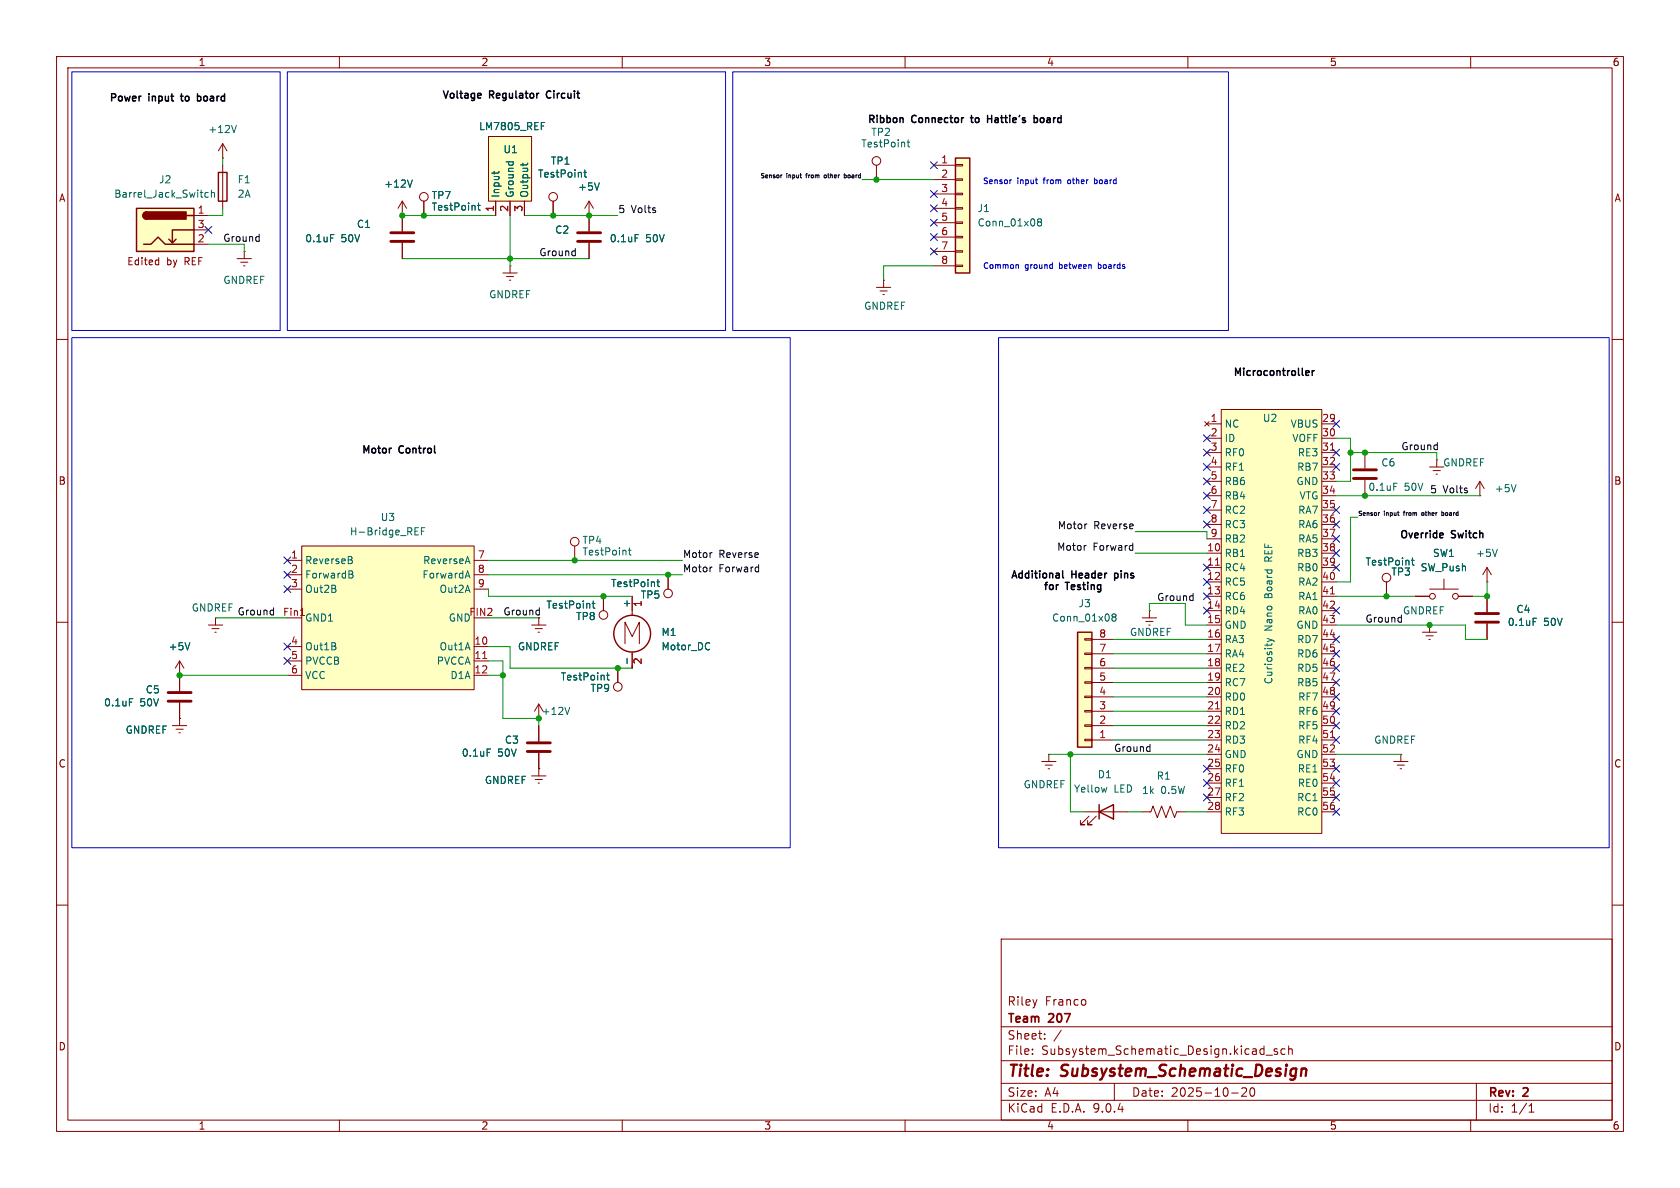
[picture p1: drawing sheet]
<svg xmlns="http://www.w3.org/2000/svg" width="297mm" height="210mm" viewBox="0 0 297 210" stroke-linecap="round" stroke-linejoin="round" font-family="sans-serif">
<g fill="none" stroke="#840000" stroke-width=".18">
<path d="M10 10h277v190h-277zM12 12h273v186h-273zM60 10v2M110 10v2M160 10v2M210 10v2M260 10v2M104.1 38.1h.1M104.1 35.6l-.7 1.2M104.1 35.6l.8 1.2M104.1 35.6v5.3M88.9 48.3h2.5"/>
<path d="M89.5 48.9h1.3M90 49.5h.3M90.2 47h.1M90.2 47v1.3M104.1 42.9v2.8M10 60h2M285 60h2M10 110h2M94 110.5h2.5M94.6 111.1h1.3M95.1 111.8h.3M95.2 109.2v1.3"/>
<path d="M110.5 113.8v-3.8l1.3 2.5 1.2-2.5v3.8M111.8 105.4v3.4M111.8 115.3v2.8M118.1 101.6v2.5M285 110h2M10 160h2M177 166h108v32h-108zM191.9 176.8v.8M285 160h2M60 198v2M110 198v2M160 198v2"/>
<path d="M177 194.5h108M177 191.5h108M177 187.5h108M177 181.5h108M182.5 186.3v.1M182.5 185.5v.1M184.7 183.6v.1M184.7 182.8v.1M187.6 182.1l-1.3 2M197 191.5v3M210 198v2M217.7 193.2h1.2"/>
<path d="M220.3 192.4v.5l-.8 .9h.9M221.1 192.4a.81 .81 0 0 0 .4 1.4l.2-.1 .1-.5-.1-.8M223.8 186.5h1.2M225.8 185.5l-.3-.1-.3 .2 .1 .2 .5 .2v.3h-.6M227.2 185.5l-.5-.1-.2 .3v.4l.1 .2h.6M227.8 185.5l.2-.1 .4 .1 .1 .9M227.8 184.9v1.5M260 198v2M261 191.5v6.5M270.3 196.6h.9M270.3 195.5l.4-.4v1.5"/>
<circle cx="118.1" cy="104.9" r=".76"/>
</g>
<path d="M230.1 189.1a.49 .49 0 0 1 .9 .1l-.2 1M230.1 188.9l-.1 1.3" fill="none" stroke="#840000" stroke-width=".4"/>
<circle cx="111.8" cy="112" r="3.3" fill="none" stroke="#840000" stroke-width=".25"/>
<path d="M106 32.3l-.5 1.3M112.3 41.5h.6M110.9 116.4v.9M116.1 102.9h.5M116.3 102.4v1.1l.3 .2M125.4 113.7h.1M125.5 114.8h-.1" fill="none" stroke="#006464" stroke-width=".18"/>
<path d="M102.1 41.1h4.1M102.1 42.7h4.1" fill="none" stroke="#840000" stroke-width=".51"/>
<path d="M86.4 24.1h7.6v11.5h-7.6z" fill="#ffffc2"/>
<g fill="none" stroke="#840000" stroke-width=".18">
<path d="M86.4 24.1h7.6v11.5h-7.6zM87.6 35.6v2.5M90.2 35.6v2.5M92.7 35.6v2.5M97.8 35.6v2.5M101.6 96.5v2.6M31.7 119.4h.1M31.7 116.8v2.6M31.7 116.8l-.7 1.3M31.7 116.8l.8 1.3M201.9 109.2h2.6M202.6 109.9h1.2"/>
<path d="M203.1 110.5h.2M203.2 108h.1M203.2 108v1.2M30.5 128.3h2.5M31.1 128.9h1.3M31.6 129.5h.3M31.7 127h.1M31.7 127v1.3M191.8 143.5h7.6M192.5 144.3l-1.5 1.5h.8h-.8v-.8M193.8 144.3l-1.5 1.5h.7h-.7v-.8"/>
<circle cx="97.8" cy="34.8" r=".76"/>
<circle cx="101.6" cy="95.8" r=".76"/>
</g>
<g fill="none" stroke="#006464" stroke-width=".18">
<path d="M87.4 30.3v.5M88.2 30.3l-.1 .2M89.5 28.6h1.2M90 28.6l-.1 .1M90.7 28.6v.1M92.4 28.8v.5M93.3 28.8l-.2 .3h-1.1M95.7 22.3h.4M95.7 21.7h.6M103.2 30.5h.5M103.4 30v1.1l.3 .2M111.1 97.3h.5"/>
<path d="M111.3 96.8v1.1l.3 .2M33.6 113.6l-.5 1.3M195.7 139.2l-.3 .8"/>
</g>
<path d="M194.3 143.5l2.5-1.3v2.6zM194.3 142.2v2.6" fill="none" stroke="#840000" stroke-width=".25"/>
<path d="M190.5 111.8h2.5v20.3h-2.5z" fill="#ffffc2"/>
<path d="M190.5 111.8h2.5v20.3h-2.5z" fill="none" stroke="#840000" stroke-width=".25"/>
<g fill="none" stroke="#840000" stroke-width=".18">
<path d="M191.8 118h1.2v.2h-1.2zM191.8 115.4h1.2v.3h-1.2zM191.8 112.9h1.2v.3h-1.2zM193 118.1h3.8M193 115.6h3.8M193 113h3.8M184.1 134.6h2.6M184.8 135.3h1.3M185.3 135.9h.2M185.4 133.4h.1M185.4 133.4v1.2M191.8 130.7h1.2v.2h-1.2z"/>
<path d="M191.8 128.1h1.2v.3h-1.2zM191.8 125.6h1.2v.3h-1.2zM191.8 123.1h1.2v.2h-1.2zM191.8 120.5h1.2v.3h-1.2zM193 130.8h3.8M193 128.3h3.8M193 125.7h3.8M193 123.2h3.8M193 120.7h3.8M201.9 143.5h1.6l.3-1 .8 2 .8-2 .7 2 .8-2 .7 2 .4-1h1.5"/>
</g>
<path d="M196.8 109.1l-.2-.3 .2-.3h.3l.2 .3-.2 .3M196.8 109.1l-.2 .2v.4l.2 .1 .4-.1 .1-.1v-.3l-.2-.2M196.8 109.1h.3" fill="none" stroke="#006464" stroke-width=".18"/>
<path d="M215.9 72.4h17.8v74.9h-17.8z" fill="#ffffc2"/>
<g fill="none" stroke="#840000" stroke-width=".18">
<path d="M213 74.5l.7 .8M213.4 74.9h2.5M213.4 77.5h2.5M213.7 74.5l-.7 .8M215.9 72.4h17.8v74.9h-17.8zM233.7 74.9h2.5M233.7 77.5h2.5M213.4 80h2.5M213.4 82.6h2.5M213.4 85.1h2.5M213.4 87.6h2.5M213.4 90.2h2.5"/>
<path d="M213.4 92.7h2.5M213.4 95.3h2.5M213.4 97.8h2.5M233.7 80h2.5M233.7 82.6h2.5M233.7 85.1h2.5M233.7 87.6h2.5M233.7 90.2h2.5M233.7 92.7h2.5M233.7 95.3h2.5M233.7 97.8h2.5M241.3 80v2.8"/>
<path d="M241.3 84.8v2.8M252.7 82.6h2.6M253.4 83.2h1.2M253.9 83.8h.2M254 81.3h.1M254 81.3v1.3M261.6 87.6h.1M261.6 85.1l-.7 1.3M261.6 85.1l.8 1.3M261.6 85.1v2.5M213.4 100.3h2.5M213.4 102.9h2.5"/>
<path d="M213.4 105.4h2.5M213.4 108h2.5M213.4 110.5h2.5M213.4 113h2.5M213.4 115.6h2.5M213.4 118.1h2.5M233.7 100.3h2.5M233.7 102.9h2.5M233.7 105.4h2.5M233.7 108h2.5M233.7 110.5h2.5M233.7 113h2.5"/>
<path d="M233.7 115.6h2.5M233.7 118.1h2.5M245.1 102.9v2.5M250.2 105.4h2.5M251.5 111.8h2.5M252.1 112.4h1.3M252.6 113h.3M252.7 110.5h.1M252.7 110.5v1.3M252.7 104.1h5.1M255.3 102.4v1.7M257.8 105.4h2.5"/>
<path d="M262.9 102.9h.1M262.9 100.3l-.8 1.3M262.9 100.3l.8 1.3M262.9 100.3v2.6M262.9 105.4v2.8M262.9 110.2v2.8M94 137.2h2.5M94.6 137.8h1.3M95.1 138.4h.3M95.2 135.9h.1M95.2 124.5l-.7 1.2M95.2 124.5l.8 1.2"/>
<path d="M95.2 124.5v2.5M95.2 135.9v1.3M213.4 120.7h2.5M213.4 123.2h2.5M213.4 125.7h2.5M213.4 128.3h2.5M213.4 130.8h2.5M213.4 133.4h2.5M213.4 135.9h2.5M213.4 138.4h2.5M233.7 120.7h2.5M233.7 123.2h2.5"/>
<path d="M233.7 125.7h2.5M233.7 128.3h2.5M233.7 130.8h2.5M233.7 133.4h2.5M233.7 135.9h2.5M233.7 138.4h2.5M246.4 134.6h2.5M247 135.3h1.3M247.5 135.9h.3M247.6 133.4h.1M247.6 133.4v1.2M213.4 141h2.5"/>
<path d="M213.4 143.5h2.5M233.7 141h2.5M233.7 143.5h2.5"/>
<circle cx="245.1" cy="102.1" r=".76"/>
<circle cx="253.2" cy="105.4" r=".51"/>
<circle cx="257.3" cy="105.4" r=".51"/>
</g>
<path d="M235.2 79.6h.7M214.9 99.9h.7M235.2 105h.7M214.9 125.3h.7M235.2 130.4h.7" fill="none" stroke="#a90000" stroke-width=".18"/>
<path d="M246.4 85.4h.6M249.5 99h.5M249.7 98.6v1.1l.3 .2M264.7 97.1l-.4 1.3M268 85.7l-.4 1.2M224 112.8l.9 .3M224.9 113.1l-.9 .3M224.9 113.1l.4 .3M271 109.3h.6M100.7 125l-.4 1.3" fill="none" stroke="#006464" stroke-width=".18"/>
<path d="M239.3 83.1h4M239.3 84.6h4M260.9 108.5h4M260.9 110h4" fill="none" stroke="#840000" stroke-width=".51"/>
<path d="M53.3 96.5h30.5v25.4h-30.5z" fill="#ffffc2"/>
<g fill="none" stroke="#840000" stroke-width=".18">
<path d="M154.9 29.2v2.6M154.9 50.8h2.6M155.6 51.4h1.2M156.1 52.1h.2M156.2 49.5h.1M156.2 49.5v1.3M50.8 99.1h2.5M53.3 96.5h30.5v25.4h-30.5zM83.8 99.1h2.6M50.8 101.6h2.5M50.8 104.1h2.5M50.8 114.3h2.5"/>
<path d="M50.8 116.8h2.5M50.8 119.4h2.5M83.8 101.6h2.6M83.8 104.1h2.6M83.8 114.3h2.6M83.8 116.8h2.6M83.8 119.4h2.6"/>
<circle cx="154.9" cy="28.4" r=".76"/>
</g>
<g fill="none" stroke="#006464" stroke-width=".18">
<path d="M160.4 25.1h.4M160.5 24.7v1.1l.3 .2M62 99l.3 .2-.1 .3-.1 .1M62.1 98.4l.1 .2-.1 .3M73.4 94.6h.6M73.4 93.3h.6M74.5 93.9h.4M75.1 93.3h-.6v1.3M82.7 98.4l.4 1.2M61.7 100.9l.6 .1 .1 .3-.3 .2M61.7 101.5h.4M62.1 101.5l.3 .3v.3l-.7 .1"/>
<path d="M82.4 101.8h.6M82.7 100.9l.4 1.3"/>
</g>
<path d="M53.1 108.8h.8M85.3 116.4h.8" fill="none" stroke="#a90000" stroke-width=".18"/>
<path d="M168.9 27.9h2.5v20.4h-2.5z" fill="#ffffc2"/>
<path d="M38.6 30.5h1.5v5.1h-1.5zM168.9 27.9h2.5v20.4h-2.5z" fill="none" stroke="#840000" stroke-width=".25"/>
<g fill="none" stroke="#840000" stroke-width=".18">
<path d="M39.4 29.2v7.6M165.1 29.2h3.8M165.1 31.8h3.8M165.1 34.3h3.8M165.1 36.8h3.8M165.1 39.4h3.8M168.9 29.1h1.3v.2h-1.3zM168.9 31.6h1.3v.3h-1.3zM168.9 34.2h1.3v.2h-1.3zM168.9 36.7h1.3v.3h-1.3zM168.9 39.2h1.3v.3h-1.3zM41.9 45.7h2.5"/>
<path d="M42.5 46.4h1.3M43.1 47h.2M43.2 44.5h.1M43.2 44.5v1.2M165.1 41.9h3.8M165.1 44.5h3.8M165.1 47h3.8M168.9 41.8h1.3v.2h-1.3zM168.9 44.3h1.3v.3h-1.3zM168.9 46.9h1.3v.2h-1.3z"/>
</g>
<path d="M183.7 39.2l-.3-.2 .3-.3h.2l.2 .2-.2 .3M183.7 39.2l-.3 .3 .1 .3 .2 .1h.3l.1-.2v-.2l-.2-.3M183.7 39.2h.2" fill="none" stroke="#006464" stroke-width=".18"/>
<path d="M24.1 36.8h10.2v7.7h-10.2z" fill="#ffffc2"/>
<path d="M24.1 36.8h10.2v7.7h-10.2zM25.9 37.5a.64 .64 0 0 0-.6 .6 .64 .64 0 0 0 .6 .6M33 38.1h1.3M25.4 43.2h1.3l1.2-1.3 1.3 1.3h5.1M31.1 42.3l-.6 .6M34.3 40.6h-3.8v2.3l-.7-.6" fill="none" stroke="#840000" stroke-width=".25"/>
<g fill="#840000" stroke="#840000" stroke-width=".25">
<path d="M25.5 37.7l.4-.2v1.2a.63 .63 0 0 1-.6-.4 .63 .63 0 0 1 .2-.6z"/>
<path d="M25.9 37.5h7v1.2h-7z"/>
</g>
<g fill="none" stroke="#840000" stroke-width=".18">
<path d="M34.3 38.1h2.5M39.4 27.9h.1M39.4 25.4l-.8 1.3M39.4 25.4l.7 1.3M39.4 25.4v2.5M71.1 38.1h.1M71.1 35.6v5.3M71.1 35.6l-.7 1.2M71.1 35.6l.8 1.2M74.9 35.6v2.5M87.6 35.6v2.5M90.2 35.6v2.5"/>
<path d="M92.7 35.6v2.5M97.8 35.6v2.5M104.1 38.1h.1M104.1 38.1v2.8M27.7 46h.4M28.1 45.5v1.3M28.1 46.7l-.4 .1M34.3 40.6h2.5M34.3 43.2h2.5M71.1 42.9v2.8M104.1 42.9v2.8M31.7 119.4h.1"/>
<path d="M31.7 119.4v2.8M36.8 110.5h2.6M37.5 111.1h1.2M38 111.8h.2M38.1 109.2h.1M38.1 109.2v1.3M106.7 105.4v2.6M109.2 118.1v2.6M111.8 105.4v2.6M111.8 115.6v2.5M118.1 101.6v2.5M245.1 102.9v2.5"/>
<path d="M250.2 105.4h2.5M257.8 105.4h2.5M262.9 105.4v2.8M262.9 110.2v2.8M31.7 127h.1M31.7 124.2v2.8M95.2 135.9h.1M95.2 128.3v2.8M95.2 133.1v2.8"/>
<circle cx="74.9" cy="34.8" r=".76"/>
<circle cx="106.7" cy="108.7" r=".76"/>
<circle cx="109.2" cy="121.4" r=".76"/>
</g>
<g fill="none" stroke="#006464" stroke-width=".18">
<path d="M36.8 34.1l-.3-.1-.3 .3 .1 .5h.5M37.4 34.1l.2-.1 .3 .1v.8M37.4 33.6v1.3M41.8 22.2l-.4 1.2M72.9 31.8l-.4 1.3M84.4 36.3h.5M84.6 35.9v1.1l.3 .2M87.4 30.3v.5M88.2 30.3l-.1 .2M89.5 28.6h1.2M90 28.6l-.1 .1M90.7 28.6v.1"/>
<path d="M92.4 28.8v.5M93.3 28.8l-.2 .3h-1.1M95.7 22.3h.4M95.7 21.7h.6M103.2 30.5h.5M103.4 30v1.1l.3 .2M106 32.3l-.5 1.3M58.4 41.5h.6M112.3 41.5h.6M249.5 99h.5M249.7 98.6v1.1l.3 .2M33.6 113.6l-.5 1.3"/>
<path d="M104.7 106.7h.5M104.9 106.2v1.1l.3 .2M107.2 119.4h.5M107.4 118.9v1.1l.3 .2M110.9 116.4v.9M116.1 102.9h.5M116.3 102.4v1.1l.3 .2M125.4 113.7h.1M125.5 114.8h-.1M271 109.3h.6M22.9 123.5h.6M86.1 132.4h.6"/>
</g>
<path d="M69.1 41.1h4.1M69.1 42.7h4.1M29.7 122.4h4.1M29.7 124h4.1M93.2 131.3h4.1M93.2 132.8h4.1" fill="none" stroke="#840000" stroke-width=".51"/>
<g fill="none" stroke="#0f0f0f" stroke-width=".18">
<path d="M138 30.9v.5M138.3 30.9l-.3 .2M141.4 30.9h.3M141.6 31.4h.1M145.9 30.9l-.2 .2v.3h.2M149.3 31h.2M149.3 30.7v.7h.3v-.4M149.5 31h.1M45.7 41.8l.1 .1M45.8 41.4v1.3M45.8 42.6l-.1 .1M101.6 44.4h.1"/>
<path d="M101.7 43.9v1.3M101.7 45.1l-.1 .1M254 78.7h.1M254.1 78.2v1.3M254.1 79.4l-.1 .1M125.8 97.7h.1M134.1 99.8v1.3M191.9 96.4h.1M192 92.6h.2M200.1 96.4l.2 .1M200.3 96v1.3M200.3 97.2l-.2 .1"/>
<path d="M243.9 90.6l-.1 .1M248.1 90.6h.3M251.7 90.7l-.2-.1-.2 .2 .1 .3h.3M254.9 90.7l.2-.1 .2 .2-.1 .3h-.3M254.9 90.4v.7M48.2 107.9h.2M48.4 107.4v1.3M48.4 108.6l-.2 .1M95.2 107.9h.2M95.4 107.4v1.3M95.4 108.6l-.2 .1M125.8 100.2h.1"/>
<path d="M134 100.2l.1 .1M134.1 101l-.1 .1M210.8 105.3l.1 .1M210.9 104.9v1.3M210.9 106.1l-.1 .1M247.7 108.7v1.3M247.7 109.9l-.1 .1M203.2 132l.1 .1M203.3 131.6v1.2M203.3 132.8h-.1"/>
</g>
<g fill="none" stroke="#009600" stroke-width=".18">
<path d="M39.4 36.8v1.3h-2.6M39.4 27.9v1.3M71.1 38.1h16.5M90.2 38.1v8.9M92.7 38.1h16.5M152.4 31.8h12.7M36.8 43.2h6.4v1.3M71.1 45.7h33M165.1 47h-8.9v2.5M236.2 77.5h2.6v7.6h-2.6M86.4 99.1h34.2M200.7 94h12.7v1.3"/>
<path d="M200.7 97.8h12.7M236.2 87.6h25.4M238.8 80h15.2v1.3M240 91.4h-1.2v11.5h-2.6M31.7 119.4h19.1M38.1 109.2h12.7M86.4 114.3h3.8v3.8h21.6M86.4 104.1v1.3h25.4M86.4 116.8h2.5v10.2h6.3v1.3M86.4 119.4h2.5M86.4 109.2h8.8M86.4 101.6h34.2"/>
<path d="M196.8 115.6h16.6M196.8 113h16.6M196.8 118.1h16.6M203.2 108v-1.3h6.3v3.8h3.9M236.2 110.5h22.9v2.5h3.8M236.2 105.4h14M262.9 102.9v2.5h-2.6M185.4 133.4h28M189.2 133.4v10.1h2.6M196.8 125.7h16.6M196.8 123.2h16.6M196.8 120.7h16.6"/>
<path d="M196.8 128.3h16.6M196.8 130.8h16.6M236.2 133.4h11.4M199.4 143.5h2.5M209.5 143.5h3.9"/>
</g>
<g fill="none" stroke="#000084" stroke-width=".18">
<path d="M164.5 38.8l1.2 1.2M164.5 28.6l1.2 1.2M164.5 36.2l1.2 1.2M164.5 33.7l1.2 1.2M165.7 38.8l-1.2 1.2M165.7 28.6l-1.2 1.2M165.7 36.2l-1.2 1.2M165.7 33.7l-1.2 1.2M36.2 40l1.2 1.2M37.4 40l-1.2 1.2M164.5 43.8l1.2 1.3M164.5 41.3l1.2 1.2"/>
<path d="M165.7 43.8l-1.2 1.3M165.7 41.3l-1.2 1.2M212.8 79.4l1.2 1.2M212.8 76.9l1.2 1.2M214 79.4l-1.2 1.2M214 76.9l-1.2 1.2M235.6 74.3l1.2 1.2M235.6 79.4l1.2 1.2M236.8 74.3l-1.2 1.2M236.8 79.4l-1.2 1.2M50.2 98.5l1.2 1.2M51.4 98.5l-1.2 1.2"/>
<path d="M212.8 99.7l1.2 1.2M212.8 84.5l1.2 1.2M212.8 81.9l1.2 1.3M212.8 92.1l1.2 1.2M212.8 87l1.2 1.2M212.8 89.6l1.2 1.2M214 99.7l-1.2 1.2M214 84.5l-1.2 1.2M214 81.9l-1.2 1.3M214 92.1l-1.2 1.2M214 87l-1.2 1.2M214 89.6l-1.2 1.2"/>
<path d="M235.6 89.6l1.2 1.2M235.6 97.2l1.2 1.2M235.6 99.7l1.2 1.2M235.6 94.6l1.2 1.3M235.6 81.9l1.2 1.3M235.6 92.1l1.2 1.2M236.8 89.6l-1.2 1.2M236.8 97.2l-1.2 1.2M236.8 99.7l-1.2 1.2M236.8 94.6l-1.2 1.3M236.8 81.9l-1.2 1.3M236.8 92.1l-1.2 1.2"/>
<path d="M50.2 103.5l1.2 1.2M50.2 116.2l1.2 1.2M50.2 113.7l1.2 1.2M50.2 101l1.2 1.2M51.4 103.5l-1.2 1.2M51.4 116.2l-1.2 1.2M51.4 113.7l-1.2 1.2M51.4 101l-1.2 1.2M212.8 107.3l1.2 1.3M212.8 102.3l1.2 1.2M212.8 104.8l1.2 1.2M214 107.3l-1.2 1.3"/>
<path d="M214 102.3l-1.2 1.2M214 104.8l-1.2 1.2M235.6 117.5l1.2 1.2M235.6 112.4l1.2 1.2M235.6 115l1.2 1.2M235.6 107.3l1.2 1.3M236.8 117.5l-1.2 1.2M236.8 112.4l-1.2 1.2M236.8 115l-1.2 1.2M236.8 107.3l-1.2 1.3M212.8 137.8l1.2 1.2M212.8 135.3l1.2 1.2"/>
<path d="M214 135.3l-1.2 1.2M214 137.8l-1.2 1.2M235.6 120l1.2 1.3M235.6 122.6l1.2 1.2M235.6 137.8l1.2 1.2M235.6 130.2l1.2 1.2M235.6 125.1l1.2 1.2M235.6 135.3l1.2 1.2M235.6 127.7l1.2 1.2M236.8 120l-1.2 1.3M236.8 122.6l-1.2 1.2M236.8 137.8l-1.2 1.2"/>
<path d="M236.8 130.2l-1.2 1.2M236.8 125.1l-1.2 1.2M236.8 135.3l-1.2 1.2M236.8 127.7l-1.2 1.2M212.8 140.4l1.2 1.2M214 140.4l-1.2 1.2M235.6 142.9l1.2 1.2M235.6 140.4l1.2 1.2M236.8 142.9l-1.2 1.2M236.8 140.4l-1.2 1.2"/>
</g>
<g fill="none" stroke="#000" stroke-width=".25">
<path d="M31.9 17h.5M34.9 17.1h.5M34.9 16.6v1.3M34.9 17.8h.5M84.9 16.5l.1 .3-.6 .1M85 17.3h-.1M171.6 20.8h.4M174.6 20.4v1.3M174.6 21h.7M182.8 20.9l.4-.1 .2 .3-.1 .5h-.5M182.8 20.4v1.3M231.3 65.5l.1 .3-.6 .1"/>
<path d="M231.4 66.3l-.1 .1M232 65.5v.9M232.3 65.5l-.3 .3M187.9 100.9v1.1l.1 .2"/>
</g>
<g fill="none" stroke="#0000c2" stroke-width=".18">
<path d="M12.7 12.7h36.8v45.7h-36.8zM50.8 12.7h77.5v45.7h-77.5zM129.5 12.7h87.7v45.7h-87.7zM178.8 31.8h-.2M183 31.8h.4M183.3 32.5h.1M193.5 32.4l.3 .1M193.5 31.5v1M193.8 31.8h-.3M12.7 59.7h127v90.2h-127zM176.5 59.7h108v90.2h-108zM179.8 46.8l.2 .1v.6"/>
<path d="M186 46.8h.1M186 46.4v1.1M186 47.4v.1"/>
</g>
<g fill="#009600" stroke="#009600" stroke-width=".18">
<circle cx="154.9" cy="31.8" r=".46"/>
<circle cx="74.9" cy="38.1" r=".46"/>
<circle cx="90.2" cy="45.7" r=".46"/>
<circle cx="71.1" cy="38.1" r=".46"/>
<circle cx="189.2" cy="133.4" r=".46"/>
<circle cx="241.3" cy="87.6" r=".46"/>
<circle cx="241.3" cy="80" r=".46"/>
<circle cx="245.1" cy="105.4" r=".46"/>
<circle cx="252.7" cy="110.5" r=".46"/>
<circle cx="262.9" cy="105.4" r=".46"/>
<circle cx="238.8" cy="80" r=".46"/>
<circle cx="31.7" cy="119.4" r=".46"/>
<circle cx="109.2" cy="118.1" r=".46"/>
<circle cx="95.2" cy="127" r=".46"/>
<circle cx="88.9" cy="119.4" r=".46"/>
<circle cx="104.1" cy="38.1" r=".46"/>
<circle cx="97.8" cy="38.1" r=".46"/>
<circle cx="101.6" cy="99.1" r=".46"/>
<circle cx="106.7" cy="105.4" r=".46"/>
<circle cx="118.1" cy="101.6" r=".46"/>
</g>
<g font-size="2.8" fill="#840000">
<text x="178" y="190.9">Title:</text>
<text x="187.7" y="190.9">Subsystem_Schematic_Design</text>
</g>
<g font-size="2.1" fill="#840000">
<text x="178" y="178">Riley</text>
<text x="184.7" y="178">Franco</text>
<text x="178" y="184">Sheet:</text>
<text x="178" y="181.2">Team</text>
<text x="185.5" y="181.2">207</text>
<text x="178" y="186.7">File:</text>
<text x="184.1" y="186.7">Subsystem_Schematic_Design.kicad_sch</text>
<text x="178" y="196.9">KiCad</text>
<text x="178" y="194.1">Size:</text>
<text x="184.7" y="194.1">A4</text>
<text x="185.7" y="196.9">E.D.A.</text>
<text x="193.3" y="196.9">9.0.4</text>
<text x="200" y="194.1">Date:</text>
<text x="207" y="194.1">2025-10-20</text>
<text x="263" y="194.3">Rev:</text>
<text x="263" y="196.9">Id:</text>
<text x="267.1" y="196.9">1/1</text>
<text x="269.4" y="194.3">2</text>
</g>
<g font-size="1.8" fill="#840000">
<text x="35" y="11.9">1</text>
<text x="85" y="11.9">2</text>
<text x="135" y="11.9">3</text>
<text x="185" y="11.9">4</text>
<text x="235" y="11.9">5</text>
<text x="285" y="11.9">6</text>
<text x="10.3" y="35.9">A</text>
<text x="285.3" y="35.9">A</text>
<text x="22.4" y="47.1">Edited</text>
<text x="29.4" y="47.1">by</text>
<text x="32.7" y="47.1">REF</text>
<text x="10.3" y="85.9">B</text>
<text x="285.3" y="85.9">B</text>
<text x="88.9" y="108.9">Ground</text>
<text x="10.3" y="135.9">C</text>
<text x="285.3" y="135.9">C</text>
<text x="10.3" y="185.9">D</text>
<text x="285.3" y="185.9">D</text>
<text x="35" y="199.9">1</text>
<text x="85" y="199.9">2</text>
<text x="135" y="199.9">3</text>
<text x="185" y="199.9">4</text>
<text x="235" y="199.9">5</text>
<text x="285" y="199.9">6</text>
</g>
<g font-size="1.8">
<text x="78" y="17.8">Voltage</text>
<text x="86.5" y="17.8">Regulator</text>
<text x="97.1" y="17.8">Circuit</text>
<text x="19.2" y="18.3">Power</text>
<text x="26.3" y="18.3">input</text>
<text x="32.5" y="18.3">to</text>
<text x="35.9" y="18.3">board</text>
<text x="153.2" y="22.1">Ribbon</text>
<text x="161.2" y="22.1">Connector</text>
<text x="172.2" y="22.1">to</text>
<text x="175.6" y="22.1">Hattie's</text>
<text x="184.3" y="22.1">board</text>
<text x="217.9" y="66.8">Microcontroller</text>
<text x="63.8" y="80.5">Motor</text>
<text x="70.5" y="80.5">Control</text>
<text x="247.3" y="95.5">Override</text>
<text x="256.6" y="95.5">Switch</text>
<text x="178.5" y="102.6">Additional</text>
<text x="184.3" y="104.7">for</text>
<text x="188.4" y="104.7">Testing</text>
<text x="189.4" y="102.6">Header</text>
<text x="197.5" y="102.6">pins</text>
</g>
<g font-size="1.8" fill="#006464">
<text x="36.7" y="23.7">+12V</text>
<text x="84.6" y="23.2">LM7805_REF</text>
<text x="88.9" y="27.3">U1</text>
<text x="97.3" y="29.3">TP1</text>
<text x="152.2" y="26.3">TestPoint</text>
<text x="153.9" y="24.2">TP2</text>
<text x="20.1" y="35.2">Barrel_Jack_Switch</text>
<text x="28" y="32.6">J2</text>
<text x="41.9" y="32.6">F1</text>
<text x="41.9" y="35.2">2A</text>
<text x="67.8" y="33.4">+12V</text>
<text x="76.2" y="35.4">TP7</text>
<text x="88.5" y="35.1" transform="rotate(-90 88.5 35.1)">Input</text>
<text x="91" y="35.1" transform="rotate(-90 91 35.1)">Ground</text>
<text x="93.6" y="35.1" transform="rotate(-90 93.6 35.1)">Output</text>
<text x="95" y="31.6">TestPoint</text>
<text x="102.1" y="33.9">+5V</text>
<text x="63" y="40.5">C1</text>
<text x="76.2" y="37.4">TestPoint</text>
<text x="98.1" y="41.5">C2</text>
<text x="172.7" y="37.7">J1</text>
<text x="172.7" y="40.2">Conn_01x08</text>
<text x="53.9" y="43">0.1uF</text>
<text x="60.3" y="43">50V</text>
<text x="107.7" y="43">0.1uF</text>
<text x="114.1" y="43">50V</text>
<text x="39.4" y="50.4">GNDREF</text>
<text x="86.4" y="52.9">GNDREF</text>
<text x="152.7" y="55">GNDREF</text>
<text x="216.4" y="75.8">NC</text>
<text x="223.2" y="74.8">U2</text>
<text x="228.1" y="75.8">VBUS</text>
<text x="216.4" y="78.3">ID</text>
<text x="216.4" y="80.9">RF0</text>
<text x="216.4" y="83.4">RF1</text>
<text x="228.4" y="78.3">VOFF</text>
<text x="229.2" y="83.4">RB7</text>
<text x="229.3" y="80.9">RE3</text>
<text x="244.1" y="82.7">C6</text>
<text x="255" y="82.7">GNDREF</text>
<text x="216.4" y="86">RB6</text>
<text x="216.4" y="88.5">RB4</text>
<text x="229.1" y="86">GND</text>
<text x="229.6" y="88.5">VTG</text>
<text x="241.8" y="87">0.1uF</text>
<text x="248.2" y="87">50V</text>
<text x="264.2" y="87.2">+5V</text>
<text x="61.8" y="94.8">H-Bridge_REF</text>
<text x="67.2" y="92.3">U3</text>
<text x="216.4" y="91">RC2</text>
<text x="216.4" y="93.6">RC3</text>
<text x="229.4" y="91">RA7</text>
<text x="229.4" y="93.6">RA6</text>
<text x="53.8" y="99.9">ReverseB</text>
<text x="74.7" y="99.9">ReverseA</text>
<text x="102.9" y="96.4">TP4</text>
<text x="102.9" y="98.4">TestPoint</text>
<text x="216.4" y="96.1">RB2</text>
<text x="216.4" y="98.7">RB1</text>
<text x="216.4" y="101.2">RC4</text>
<text x="225.1" y="99" transform="rotate(-90 225.1 99)">REF</text>
<text x="229.2" y="98.7">RB3</text>
<text x="229.2" y="101.2">RB0</text>
<text x="229.4" y="96.1">RA5</text>
<text x="241.3" y="100.2">TestPoint</text>
<text x="245.9" y="102">TP3</text>
<text x="251.1" y="101.2">SW_Push</text>
<text x="253.2" y="98.7">SW1</text>
<text x="260.9" y="98.7">+5V</text>
<text x="53.8" y="102.5">ForwardB</text>
<text x="53.8" y="105">Out2B</text>
<text x="74.6" y="102.5">ForwardA</text>
<text x="77.6" y="105">Out2A</text>
<text x="96.5" y="107.8">TestPoint</text>
<text x="107.9" y="104">TestPoint</text>
<text x="111.5" y="107.6" transform="rotate(-90 111.5 107.6)">+</text>
<text x="113.2" y="106">TP5</text>
<text x="190.6" y="107.5">J3</text>
<text x="216.4" y="103.7">RC5</text>
<text x="216.4" y="106.3">RC6</text>
<text x="225.1" y="105.6" transform="rotate(-90 225.1 105.6)">Board</text>
<text x="229.4" y="103.7">RA2</text>
<text x="229.4" y="106.3">RA1</text>
<text x="33.8" y="108.3">GNDREF</text>
<text x="53.8" y="110.1">GND1</text>
<text x="79.2" y="110.1">GND</text>
<text x="101.8" y="109.8">TP8</text>
<text x="116.8" y="112.6">M1</text>
<text x="185.9" y="110.1">Conn_01x08</text>
<text x="199.7" y="112.6">GNDREF</text>
<text x="216.4" y="108.8">RD4</text>
<text x="216.4" y="111.4">GND</text>
<text x="216.4" y="113.9">RA3</text>
<text x="225.1" y="111.6" transform="rotate(-90 225.1 111.6)">Nano</text>
<text x="229.1" y="111.4">GND</text>
<text x="229.2" y="113.9">RD7</text>
<text x="229.4" y="108.8">RA0</text>
<text x="266.5" y="110.8">0.1uF</text>
<text x="268" y="108.6">C4</text>
<text x="272.9" y="110.8">50V</text>
<text x="29.7" y="115.2">+5V</text>
<text x="53.8" y="115.2">Out1B</text>
<text x="53.8" y="117.7">PVCCB</text>
<text x="77.1" y="117.7">PVCCA</text>
<text x="77.6" y="115.2">Out1A</text>
<text x="91.5" y="115.2">GNDREF</text>
<text x="116.8" y="115.2">Motor_DC</text>
<text x="216.4" y="116.4">RA4</text>
<text x="216.4" y="119">RE2</text>
<text x="229.2" y="116.4">RD6</text>
<text x="229.2" y="119">RD5</text>
<text x="18.3" y="125.1">0.1uF</text>
<text x="24.7" y="125.1">50V</text>
<text x="25.7" y="122.8">C5</text>
<text x="53.8" y="120.2">VCC</text>
<text x="79.5" y="120.2">D1A</text>
<text x="99" y="120.5">TestPoint</text>
<text x="104.3" y="122.5">TP9</text>
<text x="216.4" y="121.5">RC7</text>
<text x="216.4" y="124.1">RD0</text>
<text x="225.1" y="121" transform="rotate(-90 225.1 121)">Curiosity</text>
<text x="229.2" y="121.5">RB5</text>
<text x="229.4" y="124.1">RF7</text>
<text x="22.1" y="129.9">GNDREF</text>
<text x="89.2" y="131.7">C3</text>
<text x="95.7" y="126.6">+12V</text>
<text x="216.4" y="126.6">RD1</text>
<text x="216.4" y="129.1">RD2</text>
<text x="216.4" y="131.7">RD3</text>
<text x="229.4" y="126.6">RF6</text>
<text x="229.4" y="129.1">RF5</text>
<text x="229.4" y="131.7">RF4</text>
<text x="242.8" y="131.7">GNDREF</text>
<text x="81.5" y="134">0.1uF</text>
<text x="88" y="134">50V</text>
<text x="194" y="137.8">D1</text>
<text x="216.4" y="134.2">GND</text>
<text x="216.4" y="136.8">RF0</text>
<text x="229.1" y="134.2">GND</text>
<text x="229.3" y="136.8">RE1</text>
<text x="85.6" y="138.8">GNDREF</text>
<text x="180.9" y="139.5">GNDREF</text>
<text x="189.8" y="140.3">Yellow</text>
<text x="196.9" y="140.3">LED</text>
<text x="201.8" y="140.6">1k</text>
<text x="204.4" y="138">R1</text>
<text x="205.2" y="140.6">0.5W</text>
<text x="216.4" y="139.3">RF1</text>
<text x="216.4" y="141.8">RF2</text>
<text x="229.2" y="141.8">RC1</text>
<text x="229.3" y="139.3">RE0</text>
<text x="216.4" y="144.4">RF3</text>
<text x="229.2" y="144.4">RC0</text>
</g>
<g font-size="1.8" fill="#a90000">
<text x="166.3" y="29">1</text>
<text x="166.3" y="31.5">2</text>
<text x="166.3" y="34">3</text>
<text x="34.9" y="37.8">1</text>
<text x="34.9" y="40.4">3</text>
<text x="87.4" y="37.5" transform="rotate(-90 87.4 37.5)">1</text>
<text x="89.9" y="37.5" transform="rotate(-90 89.9 37.5)">2</text>
<text x="92.5" y="37.5" transform="rotate(-90 92.5 37.5)">3</text>
<text x="166.3" y="36.6">4</text>
<text x="166.3" y="39.1">5</text>
<text x="166.3" y="41.7">6</text>
<text x="34.9" y="42.9">2</text>
<text x="166.3" y="44.2">7</text>
<text x="166.3" y="46.7">8</text>
<text x="213.9" y="74.7">1</text>
<text x="213.9" y="77.2">2</text>
<text x="233.6" y="74.7">29</text>
<text x="233.6" y="77.2">30</text>
<text x="213.9" y="79.8">3</text>
<text x="213.9" y="82.3">4</text>
<text x="233.6" y="79.8">31</text>
<text x="233.6" y="82.3">32</text>
<text x="213.9" y="84.8">5</text>
<text x="213.9" y="87.4">6</text>
<text x="213.9" y="89.9">7</text>
<text x="233.6" y="84.8">33</text>
<text x="233.6" y="87.4">34</text>
<text x="233.6" y="89.9">35</text>
<text x="213.9" y="92.5">8</text>
<text x="213.9" y="95">9</text>
<text x="233.6" y="92.5">36</text>
<text x="233.6" y="95">37</text>
<text x="51.4" y="98.8">1</text>
<text x="51.4" y="101.3">2</text>
<text x="84.4" y="98.8">7</text>
<text x="84.4" y="101.3">8</text>
<text x="213.3" y="97.5">10</text>
<text x="213.3" y="100.1">11</text>
<text x="233.6" y="97.5">38</text>
<text x="233.6" y="100.1">39</text>
<text x="51.4" y="103.9">3</text>
<text x="84.4" y="103.9">9</text>
<text x="113.7" y="107.4" transform="rotate(-90 113.7 107.4)">1</text>
<text x="213.3" y="102.6">12</text>
<text x="213.3" y="105.2">13</text>
<text x="213.3" y="107.7">14</text>
<text x="233.6" y="102.6">40</text>
<text x="233.6" y="105.2">41</text>
<text x="233.6" y="107.7">42</text>
<text x="49.9" y="109">Fin1</text>
<text x="82.9" y="109">FIN2</text>
<text x="194.2" y="112.8">8</text>
<text x="213.3" y="110.2">15</text>
<text x="213.3" y="112.8">16</text>
<text x="233.6" y="110.2">43</text>
<text x="233.6" y="112.8">44</text>
<text x="51.4" y="114">4</text>
<text x="51.4" y="116.6">5</text>
<text x="51.4" y="119.1">6</text>
<text x="83.8" y="114">10</text>
<text x="83.8" y="116.6">11</text>
<text x="83.8" y="119.1">12</text>
<text x="113.7" y="117.5" transform="rotate(-90 113.7 117.5)">2</text>
<text x="194.2" y="117.9">6</text>
<text x="194.2" y="115.3">7</text>
<text x="213.3" y="115.3">17</text>
<text x="213.3" y="117.9">18</text>
<text x="233.6" y="115.3">45</text>
<text x="233.6" y="117.9">46</text>
<text x="194.2" y="125.5">3</text>
<text x="194.2" y="122.9">4</text>
<text x="194.2" y="120.4">5</text>
<text x="213.3" y="120.4">19</text>
<text x="213.3" y="122.9">20</text>
<text x="213.3" y="125.5">21</text>
<text x="233.6" y="120.4">47</text>
<text x="233.6" y="122.9">48</text>
<text x="233.6" y="125.5">49</text>
<text x="194.2" y="130.6">1</text>
<text x="194.2" y="128">2</text>
<text x="213.3" y="128">22</text>
<text x="213.3" y="130.6">23</text>
<text x="233.6" y="128">50</text>
<text x="233.6" y="130.6">51</text>
<text x="213.3" y="133.1">24</text>
<text x="213.3" y="135.6">25</text>
<text x="233.6" y="133.1">52</text>
<text x="233.6" y="135.6">53</text>
<text x="213.3" y="138.2">26</text>
<text x="213.3" y="140.7">27</text>
<text x="213.3" y="143.3">28</text>
<text x="233.6" y="138.2">54</text>
<text x="233.6" y="140.7">55</text>
<text x="233.6" y="143.3">56</text>
</g>
<g font-size="1.8" fill="#0f0f0f">
<text x="109.2" y="37.8">5</text>
<text x="111.6" y="37.8">Volts</text>
<text x="39.4" y="42.8">Ground</text>
<text x="95.2" y="45.4">Ground</text>
<text x="247.6" y="79.7">Ground</text>
<text x="252.7" y="87.3">5</text>
<text x="255.1" y="87.3">Volts</text>
<text x="186.9" y="93.6">Motor</text>
<text x="193.3" y="93.6">Reverse</text>
<text x="120.6" y="101.3">Motor</text>
<text x="120.6" y="98.7">Motor</text>
<text x="127.1" y="101.3">Forward</text>
<text x="127.1" y="98.7">Reverse</text>
<text x="186.8" y="97.4">Motor</text>
<text x="193.2" y="97.4">Forward</text>
<text x="204.5" y="106.3">Ground</text>
<text x="41.9" y="108.9">Ground</text>
<text x="241.3" y="110.1">Ground</text>
<text x="247.9" y="108.8">GNDREF</text>
<text x="196.8" y="133">Ground</text>
</g>
<g font-size="1.4" fill="#0000c2">
<text x="173.7" y="32.7">Sensor</text>
<text x="179.8" y="32.7">input</text>
<text x="184.7" y="32.7">from</text>
<text x="189.2" y="32.7">other</text>
<text x="194.1" y="32.7">board</text>
<text x="173.7" y="47.7">Common</text>
<text x="181.2" y="47.7">ground</text>
<text x="187.4" y="47.7">between</text>
<text x="194.6" y="47.7">boards</text>
</g>
<g font-size="1.1" fill="#0f0f0f">
<text x="134.3" y="31.5">Sensor</text>
<text x="139" y="31.5">input</text>
<text x="142.8" y="31.5">from</text>
<text x="146.3" y="31.5">other</text>
<text x="150.1" y="31.5">board</text>
<text x="240" y="91.2">Sensor</text>
<text x="244.8" y="91.2">input</text>
<text x="248.5" y="91.2">from</text>
<text x="252" y="91.2">other</text>
<text x="255.8" y="91.2">board</text>
</g>
</svg>
